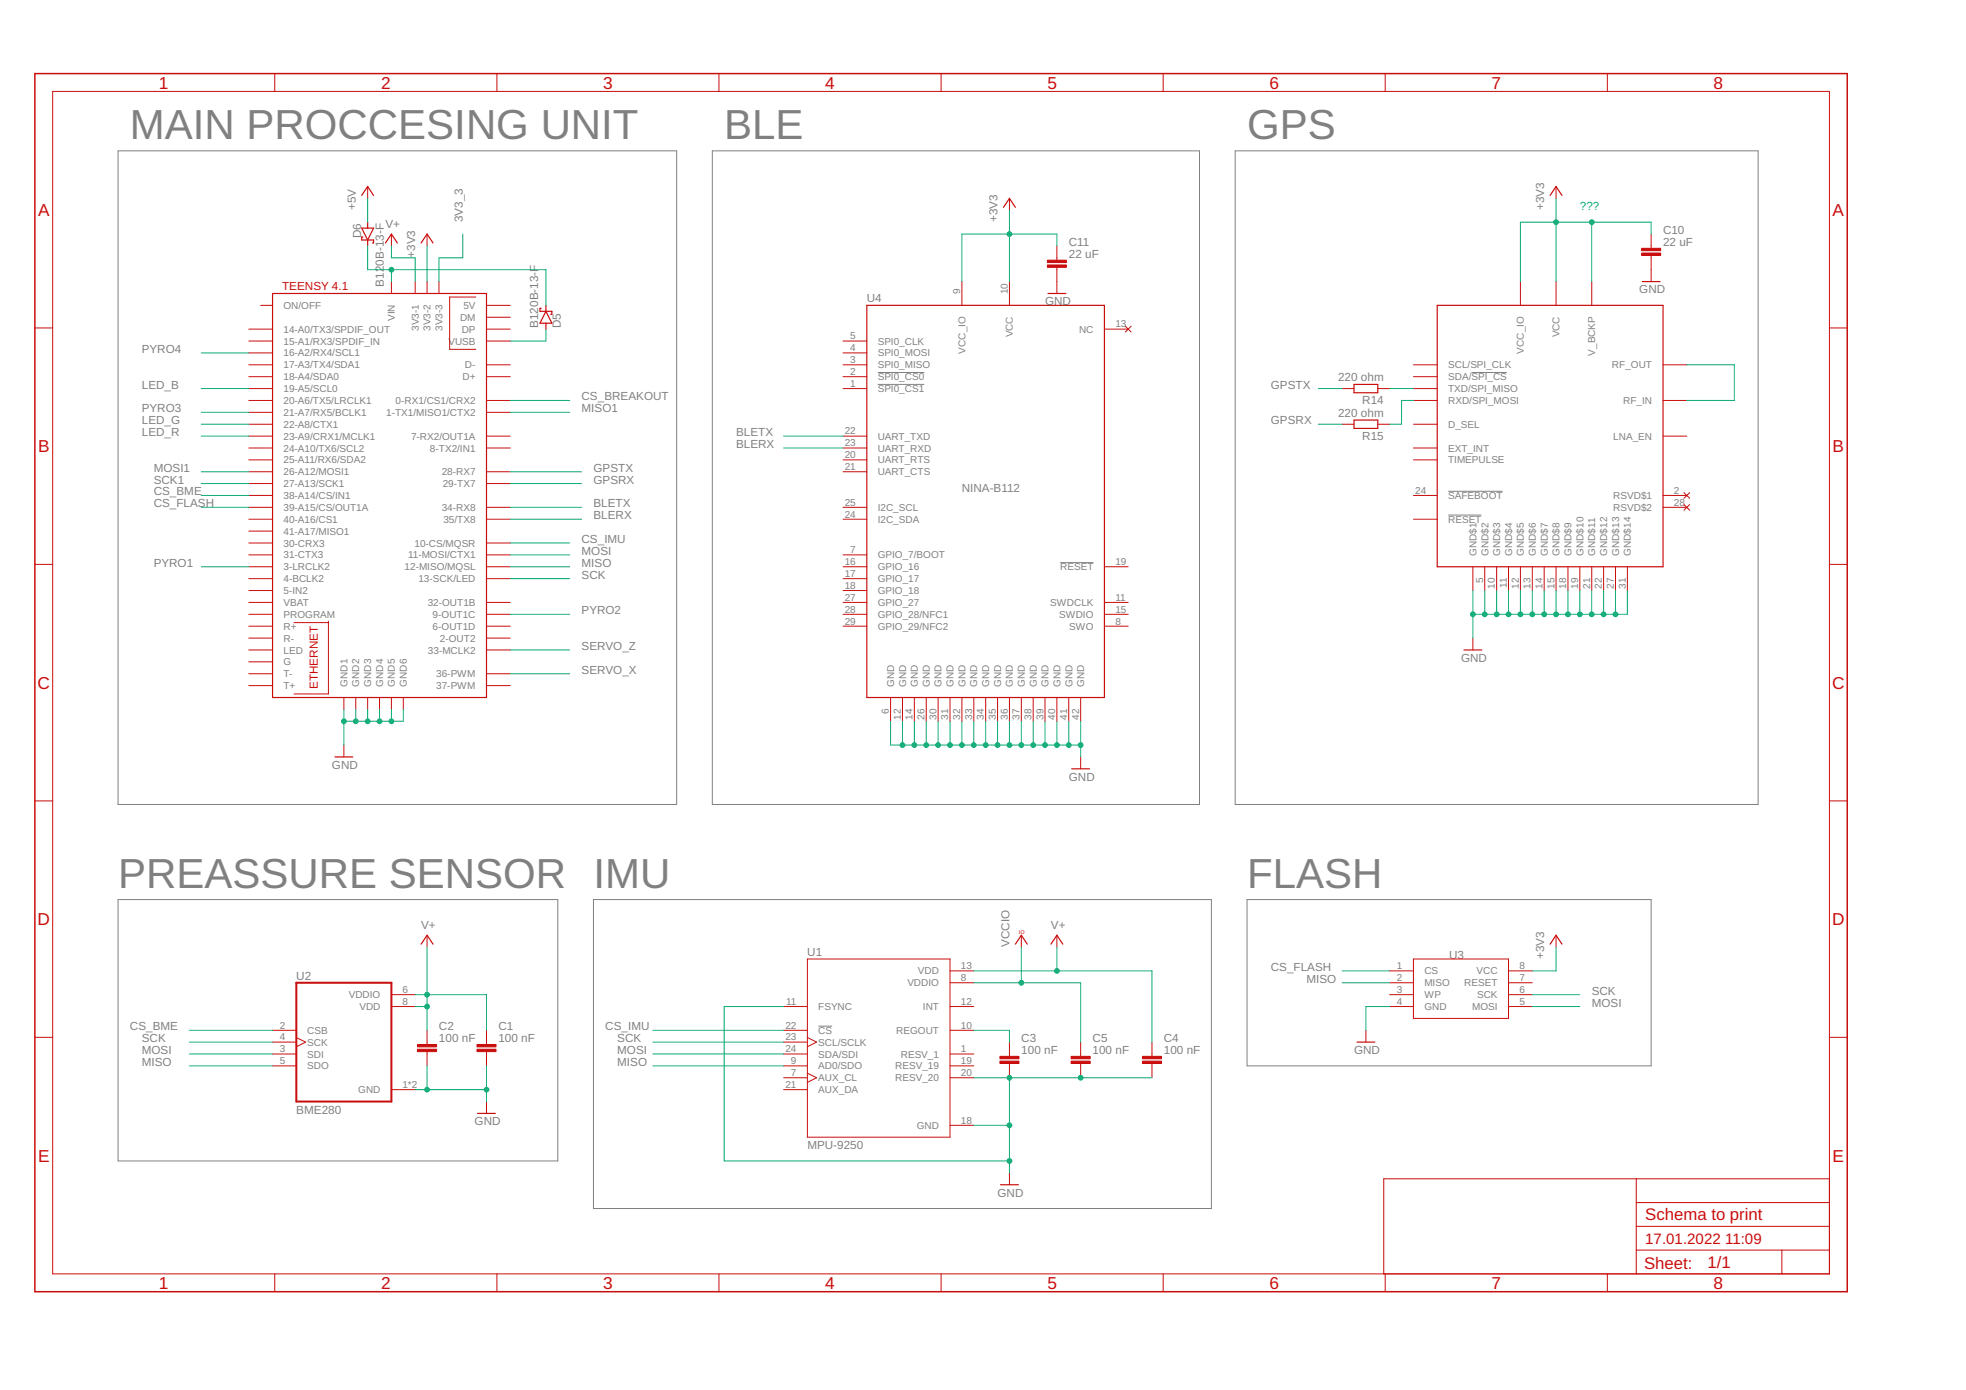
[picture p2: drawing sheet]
<svg xmlns="http://www.w3.org/2000/svg" width="420mm" height="297mm" viewBox="0 0 420 297" stroke-linecap="round" stroke-linejoin="round" font-family="sans-serif">
<g fill="none" stroke="#808080" stroke-width=".21">
<path d="M25.2 32.2h119.4v139.7h-119.4zM152.2 32.2h104.1v139.7h-104.1zM264 32.2h111.7v139.7h-111.7zM187.6 79.6h9.9M314.5 79.6h7.6M187.6 82.1h9.9M309.5 110.1h7.1M309.5 105h11.6M226.6 120.2h7.1M25.2 192.2h94v55.9h-94zM126.8 192.2h132.1v66.1h-132.1zM266.5 192.2h86.4v35.6h-86.4z"/>
<path d="M174.9 219.3h2.9"/>
</g>
<g fill="none" stroke="#c90d0c" stroke-width=".21">
<path d="M11.3 19.5h379.7v252.7h-379.7zM58.7 15.7v3.8M106.2 15.7v3.8M153.6 15.7v3.8M201.1 15.7v3.8M248.6 15.7v3.8M296 15.7v3.8M343.5 15.7v3.8M78.6 39.9v2.5M332.5 39.9v2.5M83.7 50v2.6M91.3 50v2.6"/>
<path d="M215.7 42.4v2.5M225.9 52.6v3M225.9 57.1v5.6M352.9 50v3.1M352.9 54.6v5.6M7.5 70.1h3.8M53.2 70.3h5.1M53.2 72.9h5.1M53.2 75.4h5.1M53.2 78h5.1M55.7 65.3h2.6M83.7 60.2v2.5"/>
<path d="M88.7 60.2v2.5M91.3 60.2v2.5M93.8 60.2v2.5M101.7 63.5h-5.6v11.2h5.6M104 70.3h5.1M104 72.9h5.1M104 78h5.1M104 65.3h5.1M104 67.8h5.1M180.2 72.9h5.1M180.2 75.4h5.1M180.2 78h5.1"/>
<path d="M205.6 60.2v5.1M215.7 60.2v5.1M236 70.3h5.1M240.5 69.7l1.2 1.3M241.7 69.7l-1.2 1.3M302.1 78h5M324.9 60.2v5.1M332.5 60.2v5.1M340.2 60.2v5.1M355.4 78h5.1M391 70.1h3.8M53.2 80.5h5.1"/>
<path d="M53.2 83h5.1M53.2 85.6h5.1M53.2 88.1h5.1M53.2 90.7h5.1M53.2 93.2h5.1M53.2 95.7h5.1M53.2 98.3h5.1M104 80.5h5.1M104 85.6h5.1M104 88.1h5.1M104 93.2h5.1M104 95.7h5.1"/>
<path d="M180.2 80.5h5.1M180.2 83h5.1M180.2 93.2h5.1M180.2 95.7h5.1M180.2 98.3h5.1M286.8 83h2.6M286.8 90.7h2.6M294.4 83h2.6M294.4 90.7h2.6M302.1 80.5h5M302.1 83h5M302.1 85.6h5"/>
<path d="M302.1 90.7h5M302.1 95.7h5M302.1 98.3h5M355.4 85.6h5.1M355.4 93.2h5.1M53.2 116h5.1M53.2 118.6h5.1M53.2 100.8h5.1M53.2 103.3h5.1M53.2 105.9h5.1M53.2 108.4h5.1M53.2 111h5.1"/>
<path d="M53.2 113.5h5.1M104 116h5.1M104 118.6h5.1M104 100.8h5.1M104 103.3h5.1M104 108.4h5.1M104 111h5.1M180.2 118.6h5.1M180.2 100.8h5.1M180.2 108.4h5.1M180.2 111h5.1M302.1 105.9h5"/>
<path d="M302.1 111h5M355.4 105.9h5.1M355.4 108.4h5.1M359.9 105.3l1.2 1.2M359.9 107.8l1.2 1.2M361.1 105.3l-1.2 1.2M361.1 107.8l-1.2 1.2M7.5 120.6h3.8M53.2 126.2h5.1M53.2 121.1h5.1M53.2 123.7h5.1M53.2 128.7h5.1"/>
<path d="M53.2 131.3h5.1M53.2 133.8h5.1M53.2 136.4h5.1M53.2 138.9h5.1M62.8 133.1h7.4v15.2h-7.4M104 121.1h5.1M104 123.7h5.1M104 128.7h5.1M104 131.3h5.1M104 133.8h5.1M104 136.4h5.1M104 138.9h5.1"/>
<path d="M180.2 126.2h5.1M180.2 121.1h5.1M180.2 123.7h5.1M180.2 128.7h5.1M180.2 131.3h5.1M180.2 133.8h5.1M236 121.1h5.1M236 128.7h5.1M236 131.3h5.1M236 133.8h5.1M314.8 121.1v5.1M314.8 136.4v2.5"/>
<path d="M317.3 121.1v5.1M319.8 121.1v5.1M322.4 121.1v5.1M324.9 121.1v5.1M327.5 121.1v5.1M330 121.1v5.1M332.5 121.1v5.1M335.1 121.1v5.1M337.6 121.1v5.1M340.2 121.1v5.1M342.7 121.1v5.1M345.2 121.1v5.1"/>
<path d="M347.8 121.1v5.1M391 120.6h3.8M53.2 144h5.1M53.2 146.5h5.1M53.2 141.4h5.1M73.5 149.1v2.5M73.5 159.2v2.6M76 149.1v2.5M78.6 149.1v2.5M81.1 149.1v2.5M83.7 149.1v2.5M86.2 149.1v2.5"/>
<path d="M104 144h5.1M104 146.5h5.1M190.3 149.1v5M192.9 149.1v5M195.4 149.1v5M198 149.1v5M200.5 149.1v5M203 149.1v5M205.6 149.1v5M208.1 149.1v5M210.7 149.1v5M213.2 149.1v5"/>
<path d="M215.7 149.1v5M218.3 149.1v5M220.8 149.1v5M223.3 149.1v5M225.9 149.1v5M228.4 149.1v5M230.9 149.1v5M7.5 171.2h3.8M230.9 161.8v2.5M391 171.2h3.8M91.3 199.9v2.5M218.3 199.9v2.5"/>
<path d="M225.9 199.9v2.5M332.5 199.9v2.5M83.7 212.6h5M83.7 215.1h5M167.5 215.1h5.1M172.6 204.9h30.4v38.1h-30.4zM203 207.5h5.1M203 210h5.1M203 215.1h5.1M297 207.5h5.1M297 210h5.1M297 212.6h5.1"/>
<path d="M297 215.1h5.1M302.1 204.9h20.3v12.7h-20.3zM322.4 207.5h5.1M322.4 210h5.1M322.4 212.6h5.1M322.4 215.1h5.1M7.5 221.7h3.8M58.3 227.8h5M58.3 220.2h5M58.3 222.7h5M58.3 225.2h5M63.3 221.7l2 1-2 1"/>
<path d="M83.7 232.9h5M91.3 220.2v3M91.3 224.7v3.1M104 220.2v3M104 224.7v3.1M104 235.4v2.5M167.5 227.8h5.1M167.5 220.2h5.1M167.5 230.3h5.1M167.5 232.9h5.1M167.5 222.7h5.1M167.5 225.2h5.1"/>
<path d="M172.6 221.7l1.9 1-1.9 1M172.6 229.3l1.9 1-1.9 1M203 227.8h5.1M203 220.2h5.1M203 230.3h5.1M203 225.2h5.1M215.7 222.7v3M215.7 227.3v3M230.9 222.7v3M230.9 227.3v3M246.2 222.7v3M246.2 227.3v3"/>
<path d="M291.9 220.2v2.5M391 221.7h3.8M203 240.5h5.1M215.7 250.6v2.6M349.7 251.9v20.3M349.7 257h41.3M391 251.9h-95.3v20.3M58.7 272.2v3.8M106.2 272.2v3.8M153.6 272.2v3.8M201.1 272.2v3.8M248.6 272.2v3.8"/>
<path d="M296 272.2v3.8M343.5 272.2v3.8M349.7 267.1h41.3M349.7 262.1h41.3M380.8 267.1v5.1"/>
</g>
<g fill="none" stroke="#c90d0c" stroke-width=".25">
<path d="M77.3 41.8l1.3-1.9 1.2 1.9M77.3 48.7h2.5l-1.2 2.6zM77.6 50.7h-.3v.6h2.5v.6h-.2M78.6 47.5v1.2M78.6 51.3v1.3M82.4 51.9l1.3-1.9 1.2 1.9M90 51.9l1.3-1.9 1.2 1.9M214.5 44.3l1.2-1.9 1.3 1.9M331.3 41.8l1.2-1.9 1.3 1.9M58.3 62.7h45.7v86.4h-45.7zM115.7 65.9h-.3v.6h2.5v.7h-.2M116.7 66.5l1.2 2.6h-2.5z"/>
<path d="M116.7 65.3v1.2M116.7 69.1v1.2M185.3 65.3h50.7v83.8h-50.7zM224 62.7h3.8M307.1 65.3h48.3v55.8h-48.3zM351 60.2h3.8M289.4 82.1h5v1.8h-5zM289.4 89.8h5v1.7h-5zM70.2 132.8v.3M312.9 138.9h3.8M71.6 161.8h3.8M229 164.3h3.9"/>
<path d="M90 201.8l1.3-1.9 1.2 1.9M217 201.8l1.3-1.9 1.2 1.9M224.6 201.8l1.3-1.9 1.2 1.9M331.3 201.8l1.2-1.9 1.3 1.9M102.1 237.9h3.8M290 222.7h3.8M213.8 253.2h3.8"/>
</g>
<path d="M63.3 210h20.4v25.4h-20.4z" fill="none" stroke="#c90d0c" stroke-width=".42"/>
<g fill="#c90d0c" stroke="#c90d0c" stroke-width=".21">
<path d="M101.9 224.2h4.1v.5h-4.1z"/>
<path d="M101.9 223.2h4.1v.5h-4.1z"/>
<path d="M89.2 224.2h4.1v.5h-4.1z"/>
<path d="M89.2 223.2h4.1v.5h-4.1z"/>
<path d="M213.7 226.8h4.1v.5h-4.1z"/>
<path d="M213.7 225.7h4.1v.6h-4.1z"/>
<path d="M244.2 226.8h4v.5h-4z"/>
<path d="M244.2 225.7h4v.6h-4z"/>
<path d="M228.9 226.8h4.1v.5h-4.1z"/>
<path d="M228.9 225.7h4.1v.6h-4.1z"/>
<path d="M350.8 54.1h4.1v.5h-4.1z"/>
<path d="M350.8 53.1h4.1v.5h-4.1z"/>
<path d="M223.8 56.6h4.1v.5h-4.1z"/>
<path d="M223.8 55.6h4.1v.5h-4.1z"/>
</g>
<path d="M7.5 15.7h387.3v260.3h-387.3z" fill="none" stroke="#c90d0c" stroke-width=".32"/>
<g fill="none" stroke="#0dab76" stroke-width=".21">
<path d="M78.6 42.4v5.1M78.6 52.6v5h38.1v7.7M83.7 52.6v2.5h5v5.1M83.7 57.6v2.6M91.3 52.6v7.6M98.9 50v5.1h-5.1v5.1M215.7 44.9v15.3M225.9 52.6v-2.6h-20.3v10.2M332.5 42.4v17.8M340.2 47.5v12.7M352.9 50v-2.5h-28v12.7M43 75.4h10.2"/>
<path d="M116.7 70.3v2.6h-7.6M360.5 78h10.1v7.6h-10.1M43 88.1h10.2M43 83h10.2M43 90.7h10.2M43 93.2h10.2M109.1 88.1h12.7M109.1 85.6h12.7M167.5 93.2h12.7M167.5 95.7h12.7M281.7 83h5.1M281.7 90.7h5.1"/>
<path d="M297 83h5.1M302.1 85.6h-2.6v5.1h-2.5M43 108.4h10.2M43 105.9h10.2M43 100.8h10.2M43 103.3h10.2M109.1 118.6h12.7M109.1 108.4h15.2M109.1 116h12.7M109.1 100.8h15.2M109.1 103.3h15.2M109.1 111h15.2"/>
<path d="M43 121.1h10.2M109.1 131.3h12.7M109.1 121.1h12.7M109.1 123.7h12.7M109.1 138.9h12.7M314.8 126.2v10.2M317.3 126.2v5.1M319.8 126.2v5.1M322.4 126.2v5.1M324.9 126.2v5.1M327.5 126.2v5.1M330 126.2v5.1"/>
<path d="M332.5 126.2v5.1M335.1 126.2v5.1M337.6 126.2v5.1M340.2 126.2v5.1M342.7 126.2v5.1M345.2 126.2v5.1M347.8 126.2v5.1h-33M73.5 151.6v7.6M76 151.6v2.5M78.6 151.6v2.5M81.1 151.6v2.5M83.7 151.6v2.5"/>
<path d="M86.2 151.6v2.5h-12.7M109.1 144h12.7M190.3 154.1v5.1h40.6M192.9 154.1v5.1M195.4 154.1v5.1M198 154.1v5.1M200.5 154.1v5.1M203 154.1v5.1M205.6 154.1v5.1M208.1 154.1v5.1M210.7 154.1v5.1M213.2 154.1v5.1"/>
<path d="M215.7 154.1v5.1M218.3 154.1v5.1M220.8 154.1v5.1M223.3 154.1v5.1M225.9 154.1v5.1M228.4 154.1v5.1M230.9 154.1v7.7M88.7 215.1h2.6M88.7 212.6h15.3v7.6M91.3 202.4v17.8M167.5 215.1h-12.7v33h60.9M208.1 210h22.8v12.7"/>
<path d="M208.1 207.5h38.1v15.2M218.3 202.4v7.6M225.9 202.4v5.1M286.8 210h10.2M286.8 207.5h10.2M297 215.1h-5.1v5.1M327.5 215.1h10.1M327.5 212.6h10.1M332.5 202.4v5.1h-5M40.5 225.2h17.8M40.5 227.8h17.8M40.5 222.7h17.8"/>
<path d="M40.5 220.2h17.8M88.7 232.9h15.3M91.3 227.8v5.1M104 227.8v7.6M139.5 225.2h28M139.5 227.8h28M139.5 222.7h28M139.5 220.2h28M208.1 230.3h38.1M208.1 220.2h7.6v2.5M215.7 230.3v20.3M208.1 240.5h7.6"/>
</g>
<g fill="#0dab76" stroke="#0dab76" stroke-width=".21">
<circle cx="83.7" cy="154.1" r=".51"/>
<circle cx="81.1" cy="154.1" r=".51"/>
<circle cx="78.6" cy="154.1" r=".51"/>
<circle cx="76" cy="154.1" r=".51"/>
<circle cx="73.5" cy="154.1" r=".51"/>
<circle cx="91.3" cy="232.9" r=".51"/>
<circle cx="104" cy="232.9" r=".51"/>
<circle cx="215.7" cy="240.5" r=".51"/>
<circle cx="215.7" cy="230.3" r=".51"/>
<circle cx="230.9" cy="230.3" r=".51"/>
<circle cx="215.7" cy="248.1" r=".51"/>
<circle cx="319.8" cy="131.3" r=".51"/>
<circle cx="345.2" cy="131.3" r=".51"/>
<circle cx="342.7" cy="131.3" r=".51"/>
<circle cx="340.2" cy="131.3" r=".51"/>
<circle cx="337.6" cy="131.3" r=".51"/>
<circle cx="335.1" cy="131.3" r=".51"/>
<circle cx="332.5" cy="131.3" r=".51"/>
<circle cx="330" cy="131.3" r=".51"/>
<circle cx="327.5" cy="131.3" r=".51"/>
<circle cx="324.9" cy="131.3" r=".51"/>
<circle cx="322.4" cy="131.3" r=".51"/>
<circle cx="317.3" cy="131.3" r=".51"/>
<circle cx="314.8" cy="131.3" r=".51"/>
<circle cx="228.4" cy="159.2" r=".51"/>
<circle cx="225.9" cy="159.2" r=".51"/>
<circle cx="223.3" cy="159.2" r=".51"/>
<circle cx="220.8" cy="159.2" r=".51"/>
<circle cx="218.3" cy="159.2" r=".51"/>
<circle cx="215.7" cy="159.2" r=".51"/>
<circle cx="213.2" cy="159.2" r=".51"/>
<circle cx="210.7" cy="159.2" r=".51"/>
<circle cx="208.1" cy="159.2" r=".51"/>
<circle cx="205.6" cy="159.2" r=".51"/>
<circle cx="203" cy="159.2" r=".51"/>
<circle cx="200.5" cy="159.2" r=".51"/>
<circle cx="198" cy="159.2" r=".51"/>
<circle cx="195.4" cy="159.2" r=".51"/>
<circle cx="192.9" cy="159.2" r=".51"/>
<circle cx="230.9" cy="159.2" r=".51"/>
<circle cx="332.5" cy="47.5" r=".51"/>
<circle cx="340.2" cy="47.5" r=".51"/>
<circle cx="215.7" cy="50" r=".51"/>
<circle cx="218.3" cy="210" r=".51"/>
<circle cx="225.9" cy="207.5" r=".51"/>
<circle cx="91.3" cy="215.1" r=".51"/>
<circle cx="91.3" cy="212.6" r=".51"/>
<circle cx="83.7" cy="57.6" r=".51"/>
</g>
<g font-size="9" fill="#808080">
<text x="27.8" y="29.7">MAIN PROCCESING UNIT</text>
<text x="154.8" y="29.7">BLE</text>
<text x="266.5" y="29.7">GPS</text>
<text x="25.2" y="189.7">PREASSURE SENSOR IMU</text>
<text x="266.5" y="189.7">FLASH</text>
</g>
<g font-size="3.7" fill="#c90d0c">
<text x="34" y="18.9">1</text>
<text x="81.4" y="18.9">2</text>
<text x="128.9" y="18.9">3</text>
<text x="176.4" y="18.9">4</text>
<text x="223.8" y="18.9">5</text>
<text x="271.3" y="18.9">6</text>
<text x="318.8" y="18.9">7</text>
<text x="366.2" y="18.9">8</text>
<text x="8.1" y="46.1">A</text>
<text x="391.6" y="46.1">A</text>
<text x="8.1" y="96.6">B</text>
<text x="391.6" y="96.6">B</text>
<text x="8" y="147.2">C</text>
<text x="391.5" y="147.2">C</text>
<text x="8" y="197.7">D</text>
<text x="391.5" y="197.7">D</text>
<text x="8.1" y="248.2">E</text>
<text x="391.6" y="248.2">E</text>
<text x="34" y="275.4">1</text>
<text x="81.4" y="275.4">2</text>
<text x="128.9" y="275.4">3</text>
<text x="176.4" y="275.4">4</text>
<text x="223.8" y="275.4">5</text>
<text x="271.3" y="275.4">6</text>
<text x="318.8" y="275.4">7</text>
<text x="366.2" y="275.4">8</text>
</g>
<g font-size="3.6" fill="#c90d0c">
<text x="351.6" y="260.8">Schema to print</text>
<text x="351.3" y="271.1">Sheet:</text>
<text x="364.9" y="271">1/1</text>
</g>
<g font-size="3.2" fill="#c90d0c">
<text x="351.6" y="265.9">17.01.2022</text>
<text x="368.7" y="265.9">11:09</text>
</g>
<g font-size="2.5" fill="#808080">
<text x="76" y="44.9" transform="rotate(-90 76 44.9)">+5V</text>
<text x="98.9" y="47.5" transform="rotate(-90 98.9 47.5)">3V3_3</text>
<text x="213.2" y="47.5" transform="rotate(-90 213.2 47.5)">+3V3</text>
<text x="330" y="44.9" transform="rotate(-90 330 44.9)">+3V3</text>
<text x="77.2" y="50.9" transform="rotate(-90 77.2 50.9)">D6</text>
<text x="82.4" y="48.7">V+</text>
<text x="228.4" y="52.6">C11</text>
<text x="355.4" y="52.6">22 uF</text>
<text x="355.4" y="50">C10</text>
<text x="88.7" y="55.1" transform="rotate(-90 88.7 55.1)">+3V3</text>
<text x="228.4" y="55.1">22 uF</text>
<text x="82" y="61.2" transform="rotate(-90 82 61.2)">B120B-13-F</text>
<text x="185.2" y="64.5">U4</text>
<text x="223.3" y="65.3">GND</text>
<text x="350.3" y="62.7">GND</text>
<text x="115" y="70.1" transform="rotate(-90 115 70.1)">B120B-13-F</text>
<text x="119.8" y="70.1" transform="rotate(-90 119.8 70.1)">D5</text>
<text x="30.3" y="75.4">PYRO4</text>
<text x="30.3" y="83">LED_B</text>
<text x="271.6" y="83">GPSTX</text>
<text x="286" y="81.5">220 ohm</text>
<text x="30.3" y="88.1">PYRO3</text>
<text x="124.3" y="85.6">CS_BREAKOUT</text>
<text x="124.3" y="88.1">MISO1</text>
<text x="286" y="89.1">220 ohm</text>
<text x="291.1" y="86.3">R14</text>
<text x="30.3" y="90.6">LED_G</text>
<text x="30.3" y="93.2">LED_R</text>
<text x="157.3" y="93.2">BLETX</text>
<text x="157.3" y="95.7">BLERX</text>
<text x="271.6" y="90.6">GPSRX</text>
<text x="291.1" y="93.9">R15</text>
<text x="32.9" y="100.8">MOSI1</text>
<text x="126.8" y="100.8">GPSTX</text>
<text x="32.9" y="105.9">CS_BME</text>
<text x="32.9" y="103.3">SCK1</text>
<text x="126.8" y="103.3">GPSRX</text>
<text x="205.6" y="105.1">NINA-B112</text>
<text x="32.9" y="108.4">CS_FLASH</text>
<text x="126.8" y="108.4">BLETX</text>
<text x="126.8" y="111">BLERX</text>
<text x="124.3" y="118.6">MOSI</text>
<text x="124.3" y="116">CS_IMU</text>
<text x="32.9" y="121.1">PYRO1</text>
<text x="124.3" y="121.1">MISO</text>
<text x="124.3" y="123.7">SCK</text>
<text x="124.3" y="131.3">PYRO2</text>
<text x="124.3" y="144">SERVO_X</text>
<text x="124.3" y="138.9">SERVO_Z</text>
<text x="312.2" y="141.4">GND</text>
<text x="70.9" y="164.3">GND</text>
<text x="228.4" y="166.8">GND</text>
<text x="90" y="198.6">V+</text>
<text x="215.7" y="202.4" transform="rotate(-90 215.7 202.4)">VCCIO</text>
<text x="224.6" y="198.6">V+</text>
<text x="63.3" y="209.4">U2</text>
<text x="172.5" y="204.4">U1</text>
<text x="271.6" y="207.5">CS_FLASH</text>
<text x="309.7" y="204.9">U3</text>
<text x="330" y="204.9" transform="rotate(-90 330 204.9)">+3V3</text>
<text x="279.2" y="210">MISO</text>
<text x="340.2" y="215.1">MOSI</text>
<text x="340.2" y="212.5">SCK</text>
<text x="27.8" y="220.2">CS_BME</text>
<text x="93.8" y="220.2">C2</text>
<text x="106.5" y="220.2">C1</text>
<text x="129.4" y="220.2">CS_IMU</text>
<text x="30.3" y="225.2">MOSI</text>
<text x="30.3" y="227.8">MISO</text>
<text x="30.3" y="222.7">SCK</text>
<text x="93.8" y="222.7">100 nF</text>
<text x="106.5" y="222.7">100 nF</text>
<text x="131.9" y="225.2">MOSI</text>
<text x="131.9" y="227.8">MISO</text>
<text x="131.9" y="222.7">SCK</text>
<text x="218.3" y="225.2">100 nF</text>
<text x="218.3" y="222.7">C3</text>
<text x="233.5" y="225.2">100 nF</text>
<text x="233.5" y="222.7">C5</text>
<text x="248.7" y="225.2">100 nF</text>
<text x="248.7" y="222.7">C4</text>
<text x="289.4" y="225.2">GND</text>
<text x="63.3" y="238">BME280</text>
<text x="101.4" y="240.5">GND</text>
<text x="172.5" y="245.6">MPU-9250</text>
<text x="213.2" y="255.7">GND</text>
</g>
<text font-size="2.5" fill="#0dab76" x="337.6" y="44.9">???</text>
<g font-size="2.5" fill="#c90d0c">
<text x="60.3" y="62">TEENSY 4.1</text>
<text x="67.9" y="147.3" transform="rotate(-90 67.9 147.3)">ETHERNET</text>
</g>
<g font-size="2.1" fill="#808080">
<text x="205.2" y="62.9" transform="rotate(-90 205.2 62.9)">9</text>
<text x="215.4" y="62.9" transform="rotate(-90 215.4 62.9)">10</text>
<text x="60.6" y="71.1">14-A0/TX3/SPDIF_OUT</text>
<text x="60.6" y="66">ON/OFF</text>
<text x="84.4" y="68.6" transform="rotate(-90 84.4 68.6)">VIN</text>
<text x="89.5" y="70.7" transform="rotate(-90 89.5 70.7)">3V3-1</text>
<text x="92" y="70.7" transform="rotate(-90 92 70.7)">3V3-2</text>
<text x="94.6" y="70.7" transform="rotate(-90 94.6 70.7)">3V3-3</text>
<text x="98.3" y="68.6">DM</text>
<text x="98.7" y="71.1">DP</text>
<text x="99" y="66">5V</text>
<text x="230.6" y="71.1">NC</text>
<text x="238.4" y="70">13</text>
<text x="60.6" y="73.6">15-A1/RX3/SPDIF_IN</text>
<text x="60.6" y="76.2">16-A2/RX4/SCL1</text>
<text x="95.8" y="73.6">VUSB</text>
<text x="181.7" y="77.6">3</text>
<text x="181.7" y="75.1">4</text>
<text x="181.7" y="72.5">5</text>
<text x="187.6" y="76.2">SPI0_MOSI</text>
<text x="187.6" y="73.6">SPI0_CLK</text>
<text x="206.3" y="75.5" transform="rotate(-90 206.3 75.5)">VCC_IO</text>
<text x="216.5" y="72.1" transform="rotate(-90 216.5 72.1)">VCC</text>
<text x="325.7" y="75.5" transform="rotate(-90 325.7 75.5)">VCC_IO</text>
<text x="333.3" y="72.1" transform="rotate(-90 333.3 72.1)">VCC</text>
<text x="340.9" y="76" transform="rotate(-90 340.9 76)">V_BCKP</text>
<text x="60.6" y="78.7">17-A3/TX4/SDA1</text>
<text x="60.6" y="81.3">18-A4/SDA0</text>
<text x="60.6" y="83.8">19-A5/SCL0</text>
<text x="98.8" y="81.3">D+</text>
<text x="99.4" y="78.7">D-</text>
<text x="181.7" y="82.7">1</text>
<text x="181.7" y="80.1">2</text>
<text x="187.6" y="83.8">SPI0_CS1</text>
<text x="187.6" y="81.3">SPI0_CS0</text>
<text x="187.6" y="78.7">SPI0_MISO</text>
<text x="309.5" y="81.3">SDA/SPI_CS</text>
<text x="309.5" y="78.7">SCL/SPI_CLK</text>
<text x="309.5" y="83.8">TXD/SPI_MISO</text>
<text x="344.5" y="78.7">RF_OUT</text>
<text x="60.6" y="86.3">20-A6/TX5/LRCLK1</text>
<text x="60.6" y="88.9">21-A7/RX5/BCLK1</text>
<text x="82.5" y="88.9">1-TX1/MISO1/CTX2</text>
<text x="84.5" y="86.3">0-RX1/CS1/CRX2</text>
<text x="309.5" y="86.3">RXD/SPI_MOSI</text>
<text x="346.9" y="86.3">RF_IN</text>
<text x="60.6" y="91.4">22-A8/CTX1</text>
<text x="60.6" y="93.9">23-A9/CRX1/MCLK1</text>
<text x="87.9" y="93.9">7-RX2/OUT1A</text>
<text x="180.5" y="92.8">22</text>
<text x="180.5" y="95.4">23</text>
<text x="187.6" y="93.9">UART_TXD</text>
<text x="309.5" y="91.4">D_SEL</text>
<text x="344.8" y="93.9">LNA_EN</text>
<text x="60.6" y="96.5">24-A10/TX6/SCL2</text>
<text x="60.6" y="99">25-A11/RX6/SDA2</text>
<text x="60.6" y="101.6">26-A12/MOSI1</text>
<text x="91.9" y="96.5">8-TX2/IN1</text>
<text x="94.4" y="101.6">28-RX7</text>
<text x="180.5" y="97.9">20</text>
<text x="180.5" y="100.5">21</text>
<text x="187.6" y="99">UART_RTS</text>
<text x="187.6" y="101.6">UART_CTS</text>
<text x="187.6" y="96.5">UART_RXD</text>
<text x="309.5" y="96.5">EXT_INT</text>
<text x="309.5" y="99">TIMEPULSE</text>
<text x="60.6" y="104.1">27-A13/SCK1</text>
<text x="60.6" y="106.6">38-A14/CS/IN1</text>
<text x="94.6" y="104.1">29-TX7</text>
<text x="302.4" y="105.5">24</text>
<text x="309.5" y="106.6">SAFEBOOT</text>
<text x="344.8" y="106.6">RSVD$1</text>
<text x="357.7" y="105.5">2</text>
<text x="60.6" y="109.2">39-A15/CS/OUT1A</text>
<text x="60.6" y="111.7">40-A16/CS1</text>
<text x="94.4" y="109.2">34-RX8</text>
<text x="94.8" y="111.7">35/TX8</text>
<text x="180.5" y="110.6">24</text>
<text x="180.5" y="108.1">25</text>
<text x="187.6" y="111.7">I2C_SDA</text>
<text x="187.6" y="109.2">I2C_SCL</text>
<text x="309.5" y="111.7">RESET</text>
<text x="344.8" y="109.2">RSVD$2</text>
<text x="357.7" y="108.1">28</text>
<text x="60.6" y="116.8">30-CRX3</text>
<text x="60.6" y="119.3">31-CTX3</text>
<text x="60.6" y="114.3">41-A17/MISO1</text>
<text x="87.2" y="119.3">11-MOSI/CTX1</text>
<text x="88.6" y="116.8">10-CS/MQSR</text>
<text x="181.7" y="118.2">7</text>
<text x="187.6" y="119.3">GPIO_7/BOOT</text>
<text x="315.5" y="118.8" transform="rotate(-90 315.5 118.8)">GND$1</text>
<text x="318.1" y="118.8" transform="rotate(-90 318.1 118.8)">GND$2</text>
<text x="320.6" y="118.8" transform="rotate(-90 320.6 118.8)">GND$3</text>
<text x="323.2" y="118.8" transform="rotate(-90 323.2 118.8)">GND$4</text>
<text x="325.7" y="118.8" transform="rotate(-90 325.7 118.8)">GND$5</text>
<text x="328.2" y="118.8" transform="rotate(-90 328.2 118.8)">GND$6</text>
<text x="330.8" y="118.8" transform="rotate(-90 330.8 118.8)">GND$7</text>
<text x="333.3" y="118.8" transform="rotate(-90 333.3 118.8)">GND$8</text>
<text x="335.9" y="118.8" transform="rotate(-90 335.9 118.8)">GND$9</text>
<text x="338.4" y="118.8" transform="rotate(-90 338.4 118.8)">GND$10</text>
<text x="340.9" y="118.8" transform="rotate(-90 340.9 118.8)">GND$11</text>
<text x="343.5" y="118.8" transform="rotate(-90 343.5 118.8)">GND$12</text>
<text x="346" y="118.8" transform="rotate(-90 346 118.8)">GND$13</text>
<text x="348.6" y="118.8" transform="rotate(-90 348.6 118.8)">GND$14</text>
<text x="60.6" y="121.9">3-LRCLK2</text>
<text x="60.6" y="124.4">4-BCLK2</text>
<text x="86.5" y="121.9">12-MISO/MQSL</text>
<text x="89.4" y="124.4">13-SCK/LED</text>
<text x="180.5" y="120.8">16</text>
<text x="180.5" y="123.3">17</text>
<text x="180.5" y="125.8">18</text>
<text x="187.6" y="121.9">GPIO_16</text>
<text x="187.6" y="124.4">GPIO_17</text>
<text x="226.6" y="121.9">RESET</text>
<text x="238.4" y="120.8">19</text>
<text x="317" y="124.6" transform="rotate(-90 317 124.6)">5</text>
<text x="319.5" y="125.8" transform="rotate(-90 319.5 125.8)">10</text>
<text x="322" y="125.7" transform="rotate(-90 322 125.7)">11</text>
<text x="324.6" y="125.8" transform="rotate(-90 324.6 125.8)">12</text>
<text x="327.1" y="125.8" transform="rotate(-90 327.1 125.8)">13</text>
<text x="329.7" y="125.8" transform="rotate(-90 329.7 125.8)">14</text>
<text x="332.2" y="125.8" transform="rotate(-90 332.2 125.8)">15</text>
<text x="334.7" y="125.8" transform="rotate(-90 334.7 125.8)">18</text>
<text x="337.3" y="125.8" transform="rotate(-90 337.3 125.8)">19</text>
<text x="339.8" y="125.8" transform="rotate(-90 339.8 125.8)">21</text>
<text x="342.4" y="125.8" transform="rotate(-90 342.4 125.8)">22</text>
<text x="344.9" y="125.8" transform="rotate(-90 344.9 125.8)">27</text>
<text x="347.4" y="125.8" transform="rotate(-90 347.4 125.8)">31</text>
<text x="60.6" y="127">5-IN2</text>
<text x="60.6" y="129.5">VBAT</text>
<text x="91.4" y="129.5">32-OUT1B</text>
<text x="180.5" y="128.4">27</text>
<text x="180.5" y="130.9">28</text>
<text x="187.6" y="127">GPIO_18</text>
<text x="187.6" y="129.5">GPIO_27</text>
<text x="224.5" y="129.5">SWDCLK</text>
<text x="238.4" y="128.4">11</text>
<text x="238.4" y="130.9">15</text>
<text x="60.6" y="132">PROGRAM</text>
<text x="60.6" y="134.6">R+</text>
<text x="60.6" y="137.1">R-</text>
<text x="92.5" y="134.6">6-OUT1D</text>
<text x="92.5" y="132">9-OUT1C</text>
<text x="94" y="137.1">2-OUT2</text>
<text x="180.5" y="133.5">29</text>
<text x="187.6" y="132">GPIO_28/NFC1</text>
<text x="187.6" y="134.6">GPIO_29/NFC2</text>
<text x="226.3" y="132">SWDIO</text>
<text x="228.5" y="134.6">SWO</text>
<text x="238.4" y="133.5">8</text>
<text x="60.6" y="139.7">LED</text>
<text x="60.6" y="142.2">G</text>
<text x="91.4" y="139.7">33-MCLK2</text>
<text x="60.6" y="144.7">T-</text>
<text x="60.6" y="147.3">T+</text>
<text x="74.3" y="146.7" transform="rotate(-90 74.3 146.7)">GND1</text>
<text x="76.8" y="146.7" transform="rotate(-90 76.8 146.7)">GND2</text>
<text x="79.3" y="146.7" transform="rotate(-90 79.3 146.7)">GND3</text>
<text x="81.9" y="146.7" transform="rotate(-90 81.9 146.7)">GND4</text>
<text x="84.4" y="146.7" transform="rotate(-90 84.4 146.7)">GND5</text>
<text x="86.9" y="146.7" transform="rotate(-90 86.9 146.7)">GND6</text>
<text x="93.2" y="144.7">36-PWM</text>
<text x="93.2" y="147.3">37-PWM</text>
<text x="191.1" y="146.7" transform="rotate(-90 191.1 146.7)">GND</text>
<text x="193.6" y="146.7" transform="rotate(-90 193.6 146.7)">GND</text>
<text x="196.2" y="146.7" transform="rotate(-90 196.2 146.7)">GND</text>
<text x="198.7" y="146.7" transform="rotate(-90 198.7 146.7)">GND</text>
<text x="201.2" y="146.7" transform="rotate(-90 201.2 146.7)">GND</text>
<text x="203.8" y="146.7" transform="rotate(-90 203.8 146.7)">GND</text>
<text x="206.3" y="146.7" transform="rotate(-90 206.3 146.7)">GND</text>
<text x="208.9" y="146.7" transform="rotate(-90 208.9 146.7)">GND</text>
<text x="211.4" y="146.7" transform="rotate(-90 211.4 146.7)">GND</text>
<text x="213.9" y="146.7" transform="rotate(-90 213.9 146.7)">GND</text>
<text x="216.5" y="146.7" transform="rotate(-90 216.5 146.7)">GND</text>
<text x="219" y="146.7" transform="rotate(-90 219 146.7)">GND</text>
<text x="221.6" y="146.7" transform="rotate(-90 221.6 146.7)">GND</text>
<text x="224.1" y="146.7" transform="rotate(-90 224.1 146.7)">GND</text>
<text x="226.6" y="146.7" transform="rotate(-90 226.6 146.7)">GND</text>
<text x="229.2" y="146.7" transform="rotate(-90 229.2 146.7)">GND</text>
<text x="231.7" y="146.7" transform="rotate(-90 231.7 146.7)">GND</text>
<text x="190" y="152.6" transform="rotate(-90 190 152.6)">6</text>
<text x="192.5" y="153.8" transform="rotate(-90 192.5 153.8)">12</text>
<text x="195" y="153.8" transform="rotate(-90 195 153.8)">14</text>
<text x="197.6" y="153.8" transform="rotate(-90 197.6 153.8)">26</text>
<text x="200.1" y="153.8" transform="rotate(-90 200.1 153.8)">30</text>
<text x="202.7" y="153.8" transform="rotate(-90 202.7 153.8)">31</text>
<text x="205.2" y="153.8" transform="rotate(-90 205.2 153.8)">32</text>
<text x="207.7" y="153.8" transform="rotate(-90 207.7 153.8)">33</text>
<text x="210.3" y="153.8" transform="rotate(-90 210.3 153.8)">34</text>
<text x="212.8" y="153.8" transform="rotate(-90 212.8 153.8)">35</text>
<text x="215.4" y="153.8" transform="rotate(-90 215.4 153.8)">36</text>
<text x="217.9" y="153.8" transform="rotate(-90 217.9 153.8)">37</text>
<text x="220.4" y="153.8" transform="rotate(-90 220.4 153.8)">38</text>
<text x="223" y="153.8" transform="rotate(-90 223 153.8)">39</text>
<text x="225.5" y="153.8" transform="rotate(-90 225.5 153.8)">40</text>
<text x="228.1" y="153.8" transform="rotate(-90 228.1 153.8)">41</text>
<text x="230.6" y="153.8" transform="rotate(-90 230.6 153.8)">42</text>
<text x="196.2" y="208.2">VDD</text>
<text x="205.4" y="209.7">8</text>
<text x="205.4" y="207.1">13</text>
<text x="298.6" y="207.1">1</text>
<text x="298.6" y="209.7">2</text>
<text x="304.4" y="208.2">CS</text>
<text x="315.5" y="208.2">VCC</text>
<text x="324.7" y="209.7">7</text>
<text x="324.7" y="207.1">8</text>
<text x="74.5" y="213.3">VDDIO</text>
<text x="76.8" y="215.8">VDD</text>
<text x="86" y="214.7">8</text>
<text x="86" y="212.2">6</text>
<text x="168" y="214.7">11</text>
<text x="174.9" y="215.8">FSYNC</text>
<text x="193.9" y="210.8">VDDIO</text>
<text x="197.2" y="215.8">INT</text>
<text x="205.4" y="214.7">12</text>
<text x="298.6" y="212.2">3</text>
<text x="298.6" y="214.7">4</text>
<text x="304.4" y="210.8">MISO</text>
<text x="304.4" y="213.3">WP</text>
<text x="304.4" y="215.8">GND</text>
<text x="312.9" y="210.8">RESET</text>
<text x="314.6" y="215.8">MOSI</text>
<text x="315.7" y="213.3">SCK</text>
<text x="324.7" y="214.7">5</text>
<text x="324.7" y="212.2">6</text>
<text x="59.8" y="219.8">2</text>
<text x="65.7" y="220.9">CSB</text>
<text x="167.8" y="219.8">22</text>
<text x="174.9" y="220.9">CS</text>
<text x="191.5" y="220.9">REGOUT</text>
<text x="205.4" y="219.8">10</text>
<text x="59.8" y="227.4">5</text>
<text x="59.8" y="224.9">3</text>
<text x="59.8" y="222.3">4</text>
<text x="65.7" y="226">SDI</text>
<text x="65.7" y="223.5">SCK</text>
<text x="167.8" y="222.3">23</text>
<text x="167.8" y="224.9">24</text>
<text x="169" y="227.4">9</text>
<text x="174.9" y="223.5">SCL/SCLK</text>
<text x="174.9" y="226">SDA/SDI</text>
<text x="192.5" y="226">RESV_1</text>
<text x="205.4" y="227.4">19</text>
<text x="205.4" y="224.9">1</text>
<text x="65.7" y="228.5">SDO</text>
<text x="76.5" y="233.6">GND</text>
<text x="86" y="232.5">1*2</text>
<text x="167.8" y="232.5">21</text>
<text x="169" y="230">7</text>
<text x="174.9" y="228.5">AD0/SDO</text>
<text x="174.9" y="233.6">AUX_DA</text>
<text x="174.9" y="231.1">AUX_CL</text>
<text x="191.3" y="228.5">RESV_19</text>
<text x="191.3" y="231.1">RESV_20</text>
<text x="205.4" y="230">20</text>
<text x="195.9" y="241.2">GND</text>
<text x="205.4" y="240.1">18</text>
</g>
<text font-size="1.1" fill="#c90d0c" x="217.8" y="199.6">IO</text>
</svg>
